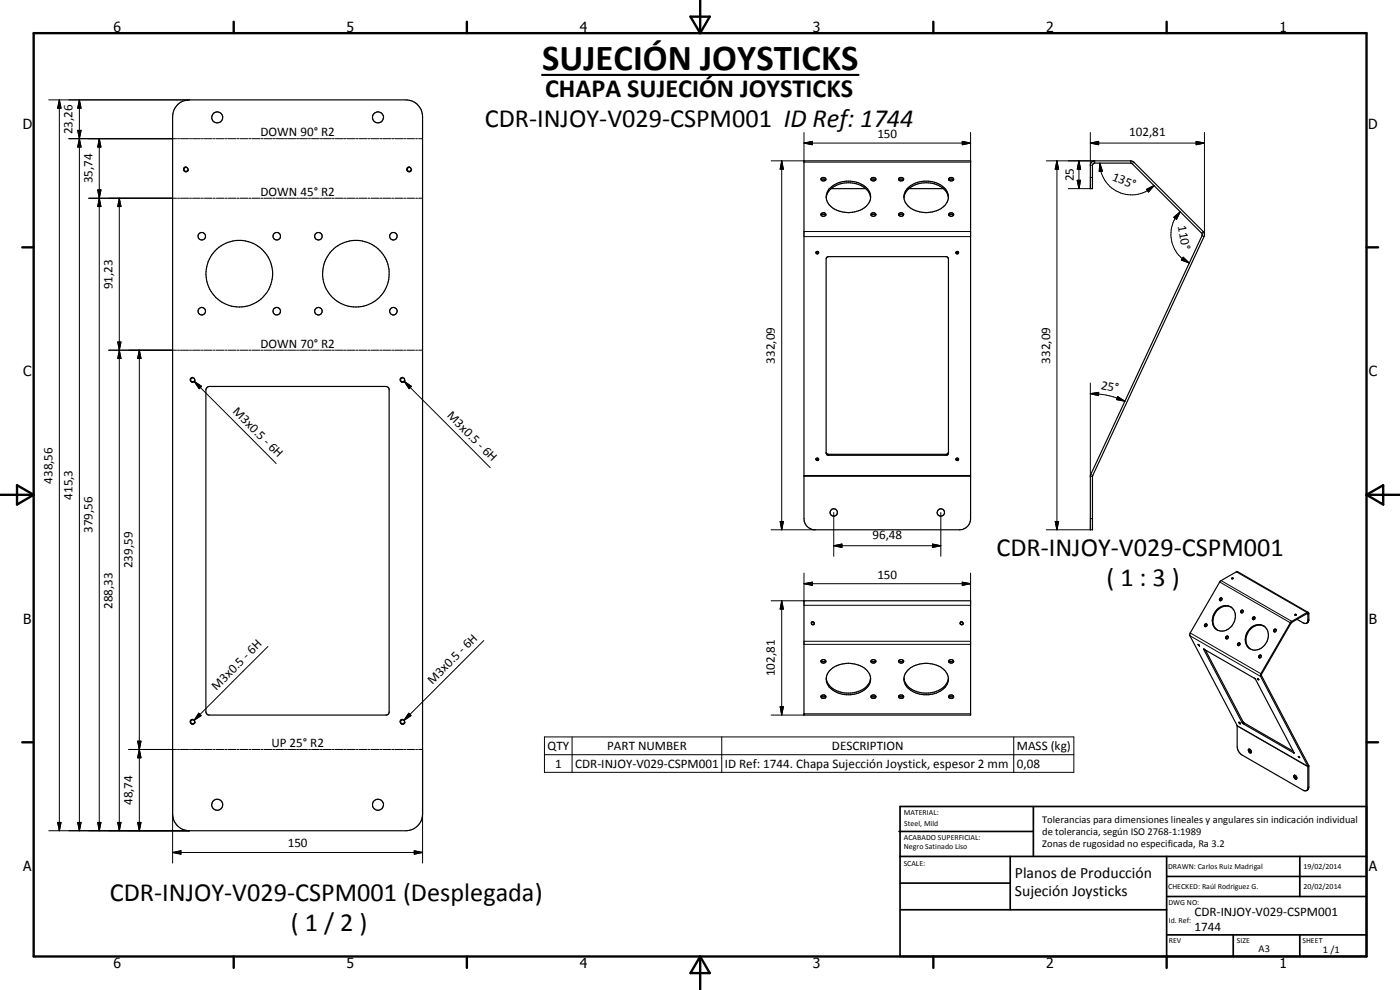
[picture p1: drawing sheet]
<svg xmlns="http://www.w3.org/2000/svg" width="420mm" height="297mm" viewBox="0 0 420 297" stroke-linecap="round" stroke-linejoin="round" font-family="sans-serif">
<g fill="none" stroke="#000" stroke-width=".35">
<path d="M53.5 31.2l1.3-.8 2-.4h65a5 5 0 0 1 5 5v209.3a5 5 0 0 1-5 5h-65a5 5 0 0 1-5-5v-209.3a5 5 0 0 1 1.7-3.8zM241.3 48.3h50v107.3a3.3 3.3 0 0 1-3.4 3.4h-43.3a3.3 3.3 0 0 1-3.3-3.4zM246.5 54l-.1-.4 .4-.3h.8l.2 .7M246.5 54l.4 .3 .9-.3M246.5 54l.4-.3 .9 .3M248 59.3a4.6 4.6 0 0 1 3.6-4.4 7.7 7.7 0 0 1 9.3 2.6l.4 1.8M248 59.3a5.5 5.5 0 0 1 5.4-4.4 7.1 7.1 0 0 1 7.7 3.5l.2 .9M248 59.3a5.6 5.6 0 0 0 5.4 4.4 7 7 0 0 0 7.7-3.5l.2-.9M249.4 56.6h10.4M261.4 54v-.4l.4-.3h.8l.3 .4-.1 .3M261.4 54l.5 .3 .9-.3M261.4 54l.5-.3 .6 .1 .3 .2"/>
<path d="M269.8 54l.4-.3 .9 .3M269.8 53.5l1-.2 .4 .4a.75 .75 0 0 1-.8 .6 .75 .75 0 0 1-.7-.7zM271.3 59.3a5.2 5.2 0 0 1 4.7-4.8 7.7 7.7 0 0 1 8.3 3l.3 1.8M271.3 59.3a5.2 5.2 0 0 1 4.2-4.1 7.3 7.3 0 0 1 8.9 3.2l.2 .9M271.3 59.3a5.3 5.3 0 0 0 4.7 4.3 7.2 7.2 0 0 0 8.4-3.4l.2-.9M272.7 56.6h10.5M284.8 54l-.1-.3 .4-.4 1 .2v.5M284.8 54l.5 .3 .8-.3M284.8 54l.5-.3 .8 .3M327.6 48.6l.9-.3h10.8l1 .3 20.8 20.9 .4 1-33.6 72.2v16.3h-.7l.1-16.5 33.5-72.1-21.3-21.5-11.3 .1-.3 .6v7h-.7v-7.3zM244.9 75.7l.3 .2 .4-.2M246.5 64.6l.4-.3 .9 .3"/>
<path d="M246.5 64.1a.68 .68 0 0 1 .9-.3 .68 .68 0 0 1 .3 .9 .69 .69 0 0 1-.9 .2 .69 .69 0 0 1-.3-.8zM248.1 77.2l.5-.2h35.4l.6 .5v58.5l-.3 .5-35.7 .1-.5-.3-.2-58.7zM261.4 64.2a.75 .75 0 0 1 .9-.4 .75 .75 0 0 1 .5 .8 .78 .78 0 0 1-.9 .3 .78 .78 0 0 1-.5-.7zM261.4 64.6l.5-.3 .9 .3M269.8 64.6a.87 .87 0 0 1 1.3 0M269.8 64.1a.68 .68 0 0 1 .9-.3 .68 .68 0 0 1 .3 .9 .78 .78 0 0 1-1.3-.4zM284.8 64.6l.5-.3 .8 .3M284.8 64.1a.73 .73 0 0 1 .9-.2 .73 .73 0 0 1 .4 .7 .74 .74 0 0 1-.8 .3 .74 .74 0 0 1-.5-.7zM286.9 75.7a.41 .41 0 0 0 .4 .5 .41 .41 0 0 0 .4-.5M286.9 75.7l.3-.3 .5 .3M286.9 75.7l.3 .2 .5-.2M62 116.3l.8-.3h53l.8 .3 .2 .5v97l-.4 .6-.4 .1h-53.4l-.7-.5-.1-97z"/>
<path d="M244.9 137.7l.3 .2 .4-.2M247.9 135.7l.5 .6h35.7l.5-.6M286.9 137.7l.2 .5 .5-.1 .1-.4M286.9 137.7l.3-.2 .5 .2M286.9 137.7l.3 .2 .5-.2M366.3 174.3l4.9-2.8h.2l21.2 12.3h-.4l-4.7 2.7-9.2 16v.4l14.2 27v6.7l-.3 .6-.6 .1-.5-.2-18.4-10.6-.7-.6-.7-1.8v-6.4l-14.2-26.9 .1-.9zM366.7 179.5v.4l-.4 .4M366.7 179.5a.44 .44 0 0 0-.7 .1 .44 .44 0 0 0 .3 .7M366.7 179.5l-.4 .2v.6M369.6 173.6l.1 .1M369.8 173.4l.3 .2-.4 .1zM241.3 180.3h50v34.2h-50z"/>
<path d="M246.5 198.2l.4 .3 .9-.3M246.5 198.1a.68 .68 0 0 1 .9-.2 .68 .68 0 0 1 .3 .9l-1 .1-.3-.5zM261.4 198.2a.76 .76 0 0 1 .9-.3 .76 .76 0 0 1 .5 .8 .78 .78 0 0 1-.9 .2 .78 .78 0 0 1-.5-.7zM261.4 198.2l.5 .3 .9-.3M269.8 198.2l.4 .3 .9-.3M269.8 198.1a.78 .78 0 0 1 .8-.2 .78 .78 0 0 1 .6 .6 .71 .71 0 0 1-.9 .5 .71 .71 0 0 1-.5-.9zM284.8 198.2l.5 .3 .8-.3M284.8 198.1a.72 .72 0 0 1 .9-.2 .72 .72 0 0 1 .4 .8 .76 .76 0 0 1-.8 .2 .76 .76 0 0 1-.5-.7zM288.3 186.7l.5-.1 .2 .6-.4 .2-.3-.1zM359.6 193.4l.3 .3zM359.6 193.3v.1M361.2 194.8l15.6 9 11.6 22.1-15.6-9z"/>
<path d="M361.7 195l11.4 21.7 15 8.7M362.2 187.3l-.4 .2-.1 .5M365.1 183a3.1 3.1 0 0 1 4.2-.9 3.1 3.1 0 0 1 1.2 4.1 3.7 3.7 0 0 1-5.9 2.3 4.1 4.1 0 0 1 .5-5.5zM368.5 191l-.3-.2-.3 .3 .2 .6M368.5 191l.1 .4-.5 .3M368.5 191l-.4 .3v.4M369.4 182.1a4.1 4.1 0 0 0-4.7 1.7 4.1 4.1 0 0 0 .4 5l.3 .3M372.1 193l-.4 .2-.1 .5M373 183.2l-.4 .3v.4M375 188.7a3.1 3.1 0 0 1 4-1.1 3.1 3.1 0 0 1 1.6 3.8 3.9 3.9 0 0 1-5.7 3.1 4 4 0 0 1 .1-5.8zM376.6 185.2l-.5 .3v.4M378.4 196.6a.44 .44 0 0 0-.6 .2 .44 .44 0 0 0 .2 .6"/>
<path d="M378.4 196.6l.1 .5-.5 .3M378.4 196.6l-.4 .2v.6M379.3 187.8a4.2 4.2 0 0 0-5.3 4.9l.4 1.2 .9 .8M382.9 188.8h-.3l-.3 .3 .2 .5M382.9 188.8l.1 .5-.5 .3M382.9 188.8l-.3 .2-.1 .6M388.6 184.4h.5zM389.3 185.8l1.8 1.1 .5 .2 .6-.2 .3-.5v-2.3l-5 2.8-9 15.7 14.3 27.1v6.4l-.3 .8-.4 .3M392.6 183.8l.2 2.4-.3 .5-.4 .3M246.5 208.8l.4 .3 .9-.3M246.5 208.7l.9-.2a.51 .51 0 0 1 .4 .6 .51 .51 0 0 1-.5 .4l-.7-.1-.2-.4zM248 203.5a4.6 4.6 0 0 0 3.6 4.4 7.7 7.7 0 0 0 9.3-2.6l.4-1.8"/>
<path d="M248 203.5a5.5 5.5 0 0 0 5.4 4.4 7.1 7.1 0 0 0 7.7-3.5l.2-.9M248 203.5a5.6 5.6 0 0 1 5.4-4.4 7 7 0 0 1 7.7 3.5l.2 .9M261.4 208.8l.5 .3 .6-.1 .3-.2M261.7 208.6l.7-.1 .5 .5a.75 .75 0 0 1-.8 .6 .75 .75 0 0 1-.7-.7zM269.8 208.8l.4 .3 .9-.3M269.8 208.7l1-.2 .4 .4a.72 .72 0 0 1-.7 .7 .72 .72 0 0 1-.8-.7zM271.3 203.5a5.2 5.2 0 0 0 4.7 4.8 7.7 7.7 0 0 0 8.3-3l.3-1.8M271.3 203.5a5.2 5.2 0 0 0 4.2 4.1 7.3 7.3 0 0 0 8.9-3.2l.2-.9M271.3 203.5a5.3 5.3 0 0 1 4.7-4.3 7.2 7.2 0 0 1 8.4 3.4l.2 .9M284.8 208.8l.5 .3 .8-.3M285 208.6l.7-.1a.51 .51 0 0 1 .5 .6 .51 .51 0 0 1-.5 .4l-.9-.2-.1-.3zM371.8 216.7l.4 .3z"/>
<path d="M377.4 203.6l.4 .3zM377.8 203.9v.1M374.7 224.8h.5l.4 .8a.43 .43 0 0 1-.5 .3 .43 .43 0 0 1-.4-.4zM374.9 224.7l.2 .8 .4 .3M388.3 232.7a.62 .62 0 0 1 .8 .3 .62 .62 0 0 1-.2 .8l-.5-.5zM388.6 232.6l.2 .8 .4 .2M389.7 226.9v.1M389.7 226.9l.3 .4M389.7 227l.3 .2M390 227.2v.1"/>
<circle cx="65.2" cy="35.2" r="1.65"/>
<circle cx="113.4" cy="35.2" r="1.65"/>
<circle cx="55.8" cy="50.8" r=".62"/>
<circle cx="122.8" cy="50.8" r=".62"/>
<circle cx="60.5" cy="70.9" r="1.13"/>
<circle cx="83.1" cy="70.9" r="1.12"/>
<circle cx="95.6" cy="70.9" r="1.13"/>
<circle cx="118" cy="70.9" r="1.13"/>
<circle cx="245.3" cy="75.8" r=".41"/>
<circle cx="60.6" cy="93.4" r="1.13"/>
<circle cx="71.8" cy="82.1" r="10"/>
<circle cx="83" cy="93.4" r="1.12"/>
<circle cx="95.6" cy="93.4" r="1.13"/>
<circle cx="106.8" cy="82.1" r="10"/>
<circle cx="118.1" cy="93.4" r="1.14"/>
<circle cx="57.8" cy="114" r=".63"/>
<circle cx="120.8" cy="114" r=".62"/>
<circle cx="245.3" cy="137.8" r=".4"/>
<circle cx="250.2" cy="153.8" r="1.11"/>
<circle cx="282.4" cy="153.8" r="1.09"/>
<circle cx="244" cy="187" r=".41"/>
<circle cx="361.9" cy="187.6" r=".41"/>
<circle cx="371.8" cy="193.3" r=".41"/>
<circle cx="372.8" cy="183.5" r=".4"/>
<circle cx="376.3" cy="185.5" r=".42"/>
<circle cx="57.8" cy="216.6" r=".63"/>
<circle cx="120.8" cy="216.6" r=".62"/>
<circle cx="65.2" cy="241.5" r="1.66"/>
<circle cx="113.4" cy="241.5" r="1.66"/>
</g>
<g fill="none" stroke="#000" stroke-width=".3">
<path d="M14.6 30h42.2M17.8 30l.5 2.5h-1zM17.8 30v219.3M23.3 39.1h1l-.5 2.5zM23.3 39.1l1 5h-1l1-5zM23.8 30l.5 2.5h-1zM23.8 30v219.3M241.3 39.8v8.8h50v-8.8M327.2 39.8v9.8h.7M361.5 39.8v30.6M20.6 41.6h32.4M23.8 41.6l.5 2.5h-1z"/>
<path d="M26.6 59.5h26.4M29.3 57h1l-.5 2.5zM29.8 59.5l.5 2.5h-1zM29.8 41.6l.5 2.5h-1zM29.8 41.6v207.7M35.8 59.5l.5 2.5h-1zM35.8 59.5v189.8M53.3 59.5h.6M53.3 41.6h.6M54.2 59.5h2.4M54.2 41.6h2.4M56 50.1a.76 .76 0 0 0-.9 .6 .76 .76 0 0 0 .6 .9 .76 .76 0 0 0 .8-.6"/>
<path d="M56.9 59.5h.6M56.9 41.6h.6M57.8 59.5h2.3M57.8 41.6h2.3M60.4 59.5h.6M60.4 41.6h.6M61.3 59.5h2.4M61.3 41.6h2.4M64 59.5h.6M64 41.6h.6M64.9 59.5h2.4M64.9 41.6h2.4"/>
<path d="M67.6 59.5h.6M67.6 41.6h.6M68.5 59.5h2.4M68.5 41.6h2.4M71.2 59.5h.5M71.2 41.6h.5M72 59.5h2.5M72 41.6h2.5M74.7 59.5h.6M74.7 41.6h.6M75.6 59.5h2.4M75.6 41.6h2.4"/>
<path d="M78.3 59.5h.6M78.3 41.6h.6M79.2 59.5h2.4M79.2 41.6h2.4M81.9 59.5h.6M81.9 41.6h.6M82.8 59.5h2.4M82.8 41.6h2.4M85.4 59.5h.7M85.4 41.6h.7M86.3 59.5h2.4M86.3 41.6h2.4"/>
<path d="M89 59.5h.6M89 41.6h.6M89.9 59.5h2.4M89.9 41.6h2.4M92.6 59.5h.6M92.6 41.6h.6M93.5 59.5h2.3M93.5 41.6h2.3M96.2 59.5h.6M96.2 41.6h.6M97.1 59.5h2.3M97.1 41.6h2.3"/>
<path d="M99.7 59.5h.6M99.7 41.6h.6M100.6 59.5h2.4M100.6 41.6h2.4M103.3 59.5h.6M103.3 41.6h.6M104.2 59.5h2.4M104.2 41.6h2.4M106.9 59.5h.6M106.9 41.6h.6M107.8 59.5h2.3M107.8 41.6h2.3"/>
<path d="M110.4 59.5h.6M110.4 41.6h.6M111.3 59.5h2.4M111.3 41.6h2.4M114 59.5h.6M114 41.6h.6M114.9 59.5h2.4M114.9 41.6h2.4M117.6 59.5h.6M117.6 41.6h.6M118.5 59.5h2.4M118.5 41.6h2.4"/>
<path d="M121.1 59.5h.6M121.1 41.6h.6M122.1 59.5h2.3M122.1 41.6h2.3M123 50.1a.76 .76 0 0 0-.9 .6 .76 .76 0 0 0 .6 .9 .76 .76 0 0 0 .9-.6M124.7 59.5h.6M124.7 41.6h.6M125.6 59.5h1.2M125.6 41.6h1.2M231.4 48.3h9.9M234.6 48.3l.5 2.5h-1zM234.6 48.3v110.7"/>
<path d="M241.3 42.9l2.5-.5v1zM241.3 42.9h50M288.8 42.4l2.5 .5-2.5 .5zM314 48.3h14.5v.6M317.2 48.3l.5 2.5h-1zM317.2 48.3v110.7M320.6 56.6h6.6M323.3 54.1h1l-.5 2.5zM323.8 48.3l.5 2.5h-1zM323.8 48.3v8.3M327.2 42.9l2.5-.5v1zM327.2 53.3h.7"/>
<path d="M327.2 42.9h34.3M330.1 48.9l.8 2.5-1 .1zM330.1 48.9a9.7 9.7 0 0 0 2.5 6.5 9.5 9.5 0 0 0 11.8 1.8l2-1.5M339.3 48.3v.6M340.3 48.6l-.5 .5M344.1 56.8l2.3-1.1-1.7 1.9zM359 42.4l2.5 .5-2.5 .5zM241.3 71h50M241.3 69.5h50M352.3 65.2l1.9-1.7-1.1 2.3zM354.2 63.5a9.5 9.5 0 0 0 2.7 15.4M355.1 77.2l1.8 1.7-2.4-.9z"/>
<path d="M360.8 70.7l.5 .3M361.1 69.5l-.5 .5M32.6 105.1h20.4M35.3 102.6h1l-.5 2.5zM35.8 105.1l.5 2.5h-1zM41.8 105.1l.5 2.5h-1zM41.8 105.1v144.2M53.3 105.1h.6M54.2 105.1h2.4M56.9 105.1h.6M57.8 105.1h2.3M57.9 113.2a.75 .75 0 0 0-.8 .7 .75 .75 0 0 0 .6 .8 .75 .75 0 0 0 .9-.6"/>
<path d="M58.3 114.5l2.2 1.4-.7 .7zM58.3 114.5l24.6 24.6M60.4 105.1h.6M61.3 105.1h2.4M64 105.1h.6M64.9 105.1h2.4M67.6 105.1h.6M68.5 105.1h2.4M71.2 105.1h.5M72 105.1h2.5M74.7 105.1h.6M75.6 105.1h2.4"/>
<path d="M78.3 105.1h.6M79.2 105.1h2.4M81.9 105.1h.6M82.8 105.1h2.4M85.4 105.1h.7M86.3 105.1h2.4M89 105.1h.6M89.9 105.1h2.4M92.6 105.1h.6M93.5 105.1h2.3M96.2 105.1h.6M97.1 105.1h2.3"/>
<path d="M99.7 105.1h.6M100.6 105.1h2.4M103.3 105.1h.6M104.2 105.1h2.4M106.9 105.1h.6M107.8 105.1h2.3M110.4 105.1h.6M111.3 105.1h2.4M114 105.1h.6M114.9 105.1h2.4M117.6 105.1h.6M118.5 105.1h2.4"/>
<path d="M120.9 113.2a.73 .73 0 0 0-.8 1 .73 .73 0 0 0 1.3 .3M121.1 105.1h.6M121.4 114.5l2.1 1.4-.7 .7zM121.4 114.5l25.7 25.8M121.6 114.1l-.2 .4M122.1 105.1h2.3M124.7 105.1h.6M125.6 105.1h1.2M327.2 118.1l2.5-.4v1zM327.2 114.9v28h.7M327.2 118.1l4.8 .4 3.3 .9 2.3 1M335.4 119l2.2 1.4-2.5-.5z"/>
<path d="M248.6 136.3v.3M284 136.3v.3M231.4 159h13.2M234.1 156.5h1l-.5 2.5zM241.3 142.9h50M241.3 142.7h50M250.2 153.8v13.1M282.4 153.8v13.1M314 159h13.2M316.7 156.5h1l-.5 2.5zM327.2 155.6h.7M327.4 142.4l.5 .3"/>
<path d="M241.3 175.1l2.5-.4v.9zM241.3 172v8.3h-9.9M241.3 175.1h50M250.2 163.7l2.5-.5v1.1zM250.2 163.7h32.2M279.9 163.2l2.5 .5-2.5 .6zM288.8 174.7l2.5 .4-2.5 .5zM291.3 172v8.3M366 174.6l21.5 12.3M366.5 174.2l21.2 12.2v.3M371 171.6l21.2 12.2v.3l.3 .2 .3-.2M80.4 194l-22.2 22.2"/>
<path d="M145.2 192.2l-24 24M234.6 180.3l.5 2.5h-1zM234.6 180.3v34.2M241.3 193.3h50M241.3 192.4h50M241.3 181.6h50M244 186.5l-.4 .1-.1 .7 .5 .2 .4-.4M288.7 186.5a.52 .52 0 0 0-.6 .4 .52 .52 0 0 0 .4 .6 .52 .52 0 0 0 .6-.4M357.1 190.8l21.2 12.1 .3-.2M357.2 189.9l21.4 12.4M361.3 194.8v.1M392.8 185.9l-.3 .2"/>
<path d="M57.9 215.8a.76 .76 0 0 0-.8 .6 .76 .76 0 0 0 .6 .9 .76 .76 0 0 0 .9-.6M59.6 214l.8 .7-2.2 1.5zM120.9 215.8a.75 .75 0 0 0-.8 .6 .75 .75 0 0 0 .6 .9 .75 .75 0 0 0 .9-.6M122.7 214l.6 .7-2.1 1.5zM231.4 214.5h9.9M234.1 212h1l-.5 2.5zM241.3 214.2h50M371.3 217.8l21.2 12.2 .3-.1M371.3 217.7l21.2 12.2 .3-.2M373.1 216.6l-.3 .2M373.5 217l-.3 .2M38.6 224.9h14.4"/>
<path d="M41.3 222.4h1l-.5 2.5zM41.3 222.4l1 5h-1l1-5zM41.8 224.9l.5 2.5h-1zM51.8 224.9v34.1M53.3 224.9h.6M54.2 224.9h2.4M56.9 224.9h.6M57.8 224.9h2.3M60.4 224.9h.6M61.3 224.9h2.4M64 224.9h.6M64.9 224.9h2.4"/>
<path d="M67.6 224.9h.6M68.5 224.9h2.4M71.2 224.9h.5M72 224.9h2.5M74.7 224.9h.6M75.6 224.9h2.4M78.3 224.9h.6M79.2 224.9h2.4M81.9 224.9h.6M82.8 224.9h2.4M85.4 224.9h.7M86.3 224.9h2.4"/>
<path d="M89 224.9h.6M89.9 224.9h2.4M92.6 224.9h.6M93.5 224.9h2.3M96.2 224.9h.6M97.1 224.9h2.3M99.7 224.9h.6M100.6 224.9h2.4M103.3 224.9h.6M104.2 224.9h2.4M106.9 224.9h.6M107.8 224.9h2.3"/>
<path d="M110.4 224.9h.6M111.3 224.9h2.4M114 224.9h.6M114.9 224.9h2.4M117.6 224.9h.6M118.5 224.9h2.4M121.1 224.9h.6M122.1 224.9h2.3M124.7 224.9h.6M125.6 224.9h1.2v34.1M163.4 221.1h158.9v10.6h-158.9zM163.4 226.4h158.9"/>
<path d="M171.7 221.1v10.6M216.6 221.1v10.6M304.2 221.1v10.6M388.3 225.7l-.1 .1M392.8 236.1l-.3 .2M14.6 249.3h42.2M17.3 246.8h1l-.5 2.5zM23.3 246.8h1l-.5 2.5zM29.3 246.8h1l-.5 2.5zM35.3 246.8h1l-.5 2.5zM41.3 246.8h1l-.5 2.5zM51.8 255.8l2.5-.5v1z"/>
<path d="M51.8 255.8h75M124.3 255.3l2.5 .5-2.5 .5z"/>
</g>
<g fill="#000">
<circle cx="359.9" cy="193.7" r=".18"/>
<circle cx="371.8" cy="216.7" r=".18"/>
<circle cx="372.2" cy="217" r=".18"/>
<circle cx="377.4" cy="203.6" r=".18"/>
</g>
<g fill="none" stroke="#000" stroke-width=".71">
<path d="M10.1 9.9h400v277.1h-400zM70.1 6.5v3.4M140.1 6.5v3.4M207.2 5h5.8l-2.9 4.9zM210.1 0v9.9M280.1 6.5v3.4M350.1 6.5v3.4M6.7 74.2h3.4M410.1 74.2h3.5M.1 148.5h10M5.1 145.6l5 2.9-5 2.9zM410.1 148.5h10"/>
<path d="M410.1 148.5l5-2.9v5.8zM6.7 222.7h3.4M410.1 222.7h3.5M70.1 287v3.4M140.1 287v3.4M210.1 287v10M210.1 287l2.9 5h-5.8zM280.1 287v3.4M350.1 287v3.4"/>
</g>
<g fill="none" stroke="#000" stroke-width=".51">
<path d="M269.8 249.5h40.3M270.1 242h140v45h-140zM270.1 257h140M303.2 257v16M310.1 242v15M350.1 257v30M390.1 257v12M270.1 265h33.1M270.1 273h80M350.1 269h60M350.1 263h60M350.1 280.5h60"/>
<path d="M370.1 280.5v6.5M390.1 280.5v6.5"/>
</g>
<g fill="#000">
<path d="M17.8 30l.5 2.5h-1zM23.3 39.1h1l-.5 2.5zM23.8 30l.5 2.5h-1zM23.8 41.6l.5 2.5h-1zM29.3 57h1l-.5 2.5zM29.8 41.6l.5 2.5h-1zM234.6 48.3l.5 2.5h-1zM241.3 42.9l2.5-.5v1zM288.8 42.4l2.5 .5-2.5 .5zM317.2 48.3l.5 2.5h-1zM323.3 54.1h1l-.5 2.5zM323.8 48.3l.5 2.5h-1z"/>
<path d="M327.2 42.9l2.5-.5v1zM330.1 48.9l.8 2.5-1 .1zM344.1 56.8l2.3-1.1-1.7 1.9zM359 42.4l2.5 .5-2.5 .5zM29.8 59.5l.5 2.5h-1zM35.8 59.5l.5 2.5h-1zM352.3 65.2l1.9-1.7-1.1 2.3zM355.1 77.2l1.8 1.7-2.4-.9zM35.3 102.6h1l-.5 2.5zM35.8 105.1l.5 2.5h-1zM41.8 105.1l.5 2.5h-1zM58.3 114.5l2.2 1.4-.7 .7z"/>
<path d="M121.4 114.5l2.1 1.4-.7 .7zM327.2 118.1l2.5-.4v1zM335.4 119l2.2 1.4-2.5-.5zM234.1 156.5h1l-.5 2.5zM316.7 156.5h1l-.5 2.5zM241.3 175.1l2.5-.4v.9zM250.2 163.7l2.5-.5v1.1zM279.9 163.2l2.5 .5-2.5 .6zM288.8 174.7l2.5 .4-2.5 .5zM234.6 180.3l.5 2.5h-1zM59.6 214l.8 .7-2.2 1.5zM122.7 214l.6 .7-2.1 1.5z"/>
<path d="M234.1 212h1l-.5 2.5zM41.3 222.4h1l-.5 2.5zM41.8 224.9l.5 2.5h-1zM17.3 246.8h1l-.5 2.5zM23.3 246.8h1l-.5 2.5zM29.3 246.8h1l-.5 2.5zM35.3 246.8h1l-.5 2.5zM41.3 246.8h1l-.5 2.5zM51.8 255.8l2.5-.5v1zM124.3 255.3l2.5 .5-2.5 .5z"/>
</g>
<path d="M162.7 22.5h95" fill="none" stroke="#000" stroke-width=".63"/>
<text font-size="11" x="162.7" y="20.9">SUJECIÓN JOYSTICKS</text>
<g font-size="7.9">
<text x="163.6" y="29.1">CHAPA SUJECIÓN JOYSTICKS</text>
<text x="145.5" y="38.1">CDR-INJOY-V029-CSPM001 ID Ref: 1744</text>
<text x="299" y="166.8">CDR-INJOY-V029-CSPM001</text>
<text x="332.1" y="175.7">( 1 : 3 )</text>
<text x="32.9" y="270.3">CDR-INJOY-V029-CSPM001 (Desplegada)</text>
<text x="87.3" y="279.3">( 1 / 2 )</text>
</g>
<g font-size="4.7">
<text x="304.6" y="263.5">Planos de Producción</text>
<text x="304.6" y="268.9">Sujeción Joysticks</text>
</g>
<g font-size="4.2">
<text x="34" y="9.6">6</text>
<text x="104" y="9.6">5</text>
<text x="174" y="9.6">4</text>
<text x="244" y="9.6">3</text>
<text x="314" y="9.6">2</text>
<text x="384" y="9.6">1</text>
<text x="6.8" y="38.7">D</text>
<text x="410.6" y="38.7">D</text>
<text x="7" y="112.9">C</text>
<text x="410.8" y="112.9">C</text>
<text x="7" y="187.1">B</text>
<text x="410.8" y="187.1">B</text>
<text x="7" y="261.4">A</text>
<text x="410.8" y="261.4">A</text>
<text x="34" y="290.4">6</text>
<text x="104" y="290.4">5</text>
<text x="174" y="290.4">4</text>
<text x="244" y="290.4">3</text>
<text x="314" y="290.4">2</text>
<text x="384" y="290.4">1</text>
</g>
<g font-size="3.9">
<text x="21.8" y="40.3" transform="rotate(-90 21.8 40.3)">23,26</text>
<text x="78.2" y="40.9">DOWN 90° R2</text>
<text x="263.3" y="41.4">150</text>
<text x="338.9" y="40.9">102,81</text>
<text x="333.6" y="53.9" transform="rotate(22 333.6 53.9)">135°</text>
<text x="27.8" y="55" transform="rotate(-90 27.8 55)">35,74</text>
<text x="78.2" y="58.7">DOWN 45° R2</text>
<text x="322.2" y="54.4" transform="rotate(-90 322.2 54.4)">25</text>
<text x="353.5" y="67.9" transform="rotate(80 353.5 67.9)">110°</text>
<text x="33.8" y="86.8" transform="rotate(-90 33.8 86.8)">91,23</text>
<text x="78.2" y="104.3">DOWN 70° R2</text>
<text x="232.5" y="109.1" transform="rotate(-90 232.5 109.1)">332,09</text>
<text x="315.2" y="109.1" transform="rotate(-90 315.2 109.1)">332,09</text>
<text x="330.3" y="116.6" transform="rotate(12 330.3 116.6)">25°</text>
<text x="69.7" y="123.7" transform="rotate(45 69.7 123.7)">M3x0.5 - 6H</text>
<text x="134" y="124.9" transform="rotate(45 134 124.9)">M3x0.5 - 6H</text>
<text x="15.7" y="145.1" transform="rotate(-90 15.7 145.1)">438,56</text>
<text x="21.8" y="149.9" transform="rotate(-90 21.8 149.9)">415,3</text>
<text x="27.8" y="159.9" transform="rotate(-90 27.8 159.9)">379,56</text>
<text x="261.8" y="161.7">96,48</text>
<text x="39.7" y="170.5" transform="rotate(-90 39.7 170.5)">239,59</text>
<text x="263.3" y="173.6">150</text>
<text x="33.8" y="182.7" transform="rotate(-90 33.8 182.7)">288,33</text>
<text x="232.5" y="202.9" transform="rotate(-90 232.5 202.9)">102,81</text>
<text x="65" y="207.2" transform="rotate(-45 65 207.2)">M3x0.5 - 6H</text>
<text x="129.8" y="205.4" transform="rotate(-45 129.8 205.4)">M3x0.5 - 6H</text>
<text x="81.4" y="224.1">UP 25° R2</text>
<text x="164.3" y="225">QTY</text>
<text x="182.2" y="225">PART NUMBER</text>
<text x="249.7" y="225">DESCRIPTION</text>
<text x="305.2" y="225.2">MASS (kg)</text>
<text x="166.6" y="230.3">1</text>
<text x="172.6" y="230.4">CDR-INJOY-V029-CSPM001</text>
<text x="217.5" y="230.4">ID Ref: 1744. Chapa Sujección Joystick, espesor 2 mm</text>
<text x="305.2" y="230.4">0,08</text>
<text x="39.7" y="241.6" transform="rotate(-90 39.7 241.6)">48,74</text>
<text x="86.3" y="254.3">150</text>
<text x="358.5" y="275">CDR-INJOY-V029-CSPM001</text>
<text x="358.5" y="279.4">1744</text>
</g>
<g font-size="3.1">
<text x="312.7" y="246.8">Tolerancias para dimensiones lineales y angulares sin indicación individual</text>
<text x="312.7" y="250.4">de tolerancia, según ISO 2768-1:1989</text>
<text x="312.7" y="254">Zonas de rugosidad no especificada, Ra 3.2</text>
<text x="377.7" y="285.6">A3</text>
<text x="397" y="285.9">1 /1</text>
</g>
<g font-size="2.4">
<text x="271.2" y="244.4">MATERIAL:</text>
<text x="271.3" y="252">ACABADO SUPERFICIAL:</text>
<text x="271.4" y="247.9">Steel, Mild</text>
<text x="271.3" y="254.6">Negro Satinado Liso</text>
<text x="271.2" y="259.7">SCALE:</text>
<text x="350.6" y="260.8">DRAWN: Carlos Ruiz Madrigal</text>
<text x="391.2" y="260.6">19/02/2014</text>
<text x="350.6" y="266.9">CHECKED: Raúl Rodriguez G.</text>
<text x="391.2" y="266.7">20/02/2014</text>
<text x="350.6" y="271.4">DWG NO:</text>
<text x="350.8" y="276.9">Id. Ref:</text>
<text x="350.8" y="282.8">REV</text>
<text x="371.2" y="282.9">SIZE</text>
<text x="390.9" y="282.9">SHEET</text>
</g>
</svg>
